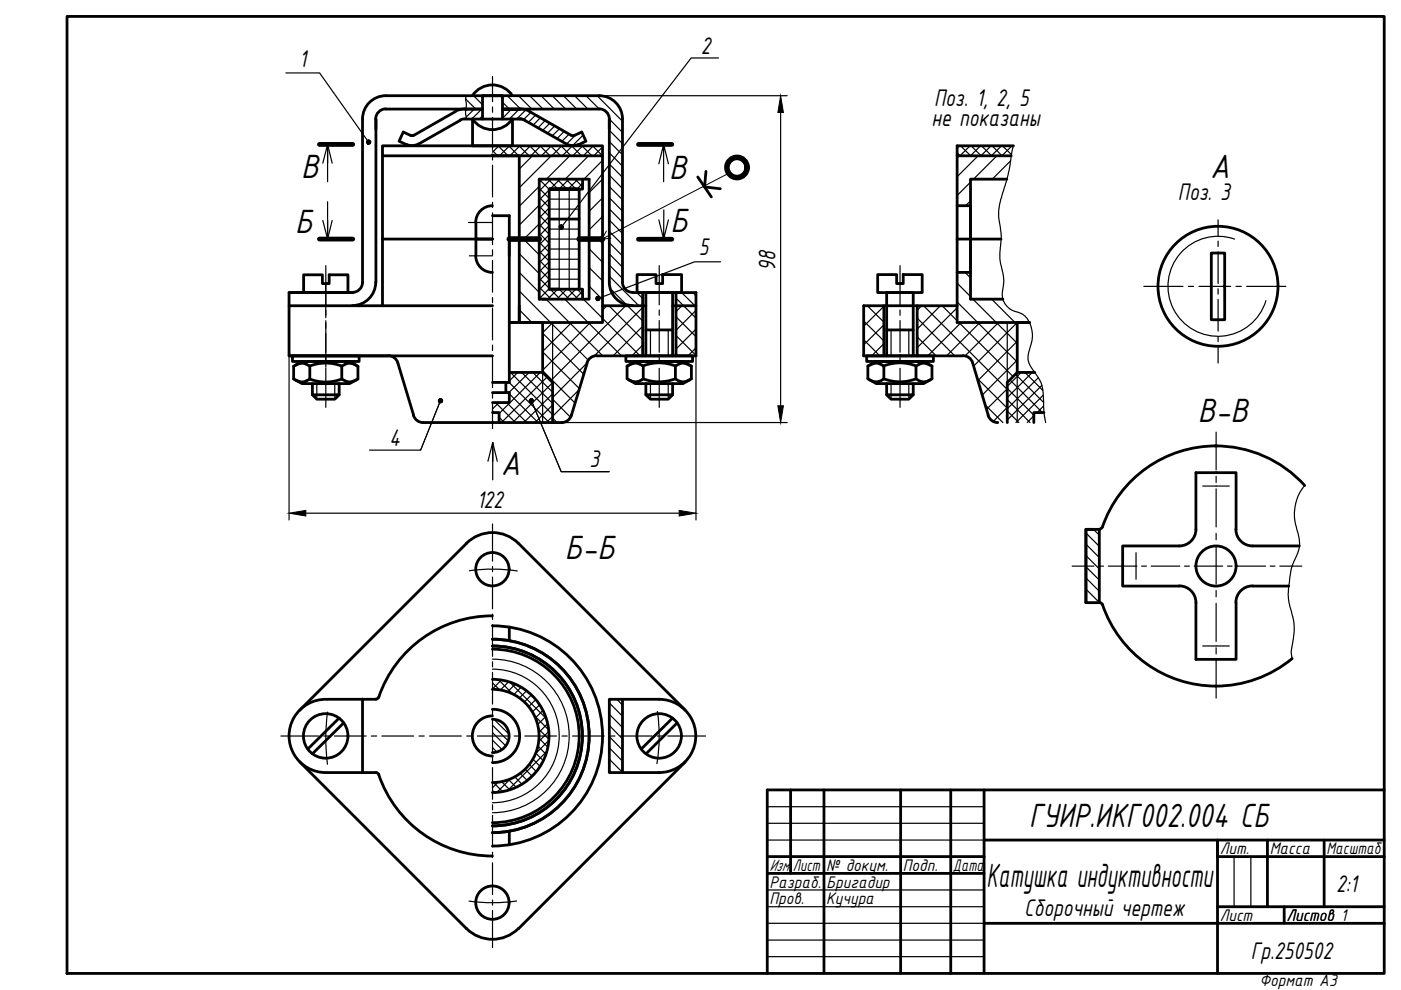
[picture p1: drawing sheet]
<svg xmlns="http://www.w3.org/2000/svg" width="297mm" height="210mm" viewBox="0 0 297 210" stroke-linecap="round" stroke-linejoin="round" font-family="sans-serif">
<!-- layer: 0 -->
<g fill="none" stroke="#000" stroke-width=".59">
<path d="M14.2 3.5h279.3v202.9h-279.3zM79.7 25.2v34.7M81.1 33v17.7M81.8 23.1a2.14 2.14 0 0 0-2.1 2.1M81.8 20.3a4.9 4.9 0 0 0-4.9 4.9v34.7M81.8 20.3h45.2a4.9 4.9 0 0 1 5 4.9v34.7M81.8 23.1h20.5M87.1 28.7l-1.6-.7-.9 1.9 1.6 .8M87.7 28.7h-.6M88.7 30.5a2.82 2.82 0 0 1-2.5 .1M96.6 23.6l-8.9 5.1M97.6 25.5l-8.9 5.1"/>
<path d="M98.6 25.2l-1 .3M98.6 23.1l-.9 .1-1.1 .4M98.6 25.2h11.7M100.2 20.3a5.1 5.1 0 0 1 8.4 0M100.2 25.2a5.1 5.1 0 0 0 8.4 0l.1 5.7h-8.5zM102.3 25.2v-4.9h4.2v4.9M104.4 30.9h-23.3v2.1h23.3M104.4 30.9h23.3v2.1M104.4 33h5.7v35.4h17.6v-3.6M104.4 33h23.3M110.2 25.2l1 .3M111.2 25.5l9 5.1"/>
<path d="M112.2 23.6l-1.5-.5h-4.2h20.5a2.14 2.14 0 0 1 2.2 2.1v34.7M112.3 23.6l8.8 5.1M114.3 38h10.6v25.4h-10.6zM120.1 30.5a2.82 2.82 0 0 0 2.5 .1M121.1 28.7h.6M121.8 28.7l1.5-.7 .9 1.9-1.5 .8M123.5 38v2.1h-7.1v21.2M127.7 33v31.8M147.9 37.5l2.9 4.3M149.7 36.3l-.3 3.3 3.3 .4M202.9 33h11.5M213.5 38h-7.7v12.7h-2.9"/>
<path d="M214.9 30.9h-12v33.9M76.9 59.9a2.14 2.14 0 0 1-2.2 2.1M79.7 59.9a4.9 4.9 0 0 1-5 4.9M81.1 50.7v14.1h23.3M100.9 54.2a3.5 3.5 0 0 0 3.5 3.6M100.9 47.2v3.5h3.5h-23.3M100.9 50.7v3.5M104.4 43.6a3.5 3.5 0 0 0-3.5 3.6M104.4 45.7h3.6v35.4h-3.6M116.4 40.1h6.4h-6.4h5.7M116.4 46.5h6.4M118.6 40.1h2.1"/>
<path d="M122.8 40.1v21.2M129.2 59.9a4.9 4.9 0 0 0 4.9 4.9M132 59.9a2.14 2.14 0 0 0 2.1 2.1M135.1 58.2h4v1.9h1.4v-1.9h4v3.8h-9.4zM186.1 58.2h4v1.9h1.4v-1.9h4v3.8h-9.4zM202.9 43.6h2.9v14.2h-2.9M212.2 50.7h-6.4v12.7h6.8M256.8 53.7h2.9v14.1h-2.9zM61.3 75.5l21-.1a2.14 2.14 0 0 1 2.1 1.5M61.3 62h13.4M62 75.5h14.1v1.1h-14.1zM62.3 77.7l1.7-1.1h10.1l1.8 1.1v2.7l-1.8 .9h-10.1l-1.7-.9z"/>
<path d="M62.6 77.4l.9-.3 .9-.1 1.3 .7v2.7l-1.5 .6-.9-.1-.7-.4M64.4 62v-3.7h4v1.8h1.4v-1.8h4v3.7M65.6 77.6a9.4 9.4 0 0 1 6.9 0M74.7 62h-13.4v2.8M75.5 77.4l-.9-.3-.8-.1-1.3 .7v2.7M81.1 64.8h-19.8v10.7h43.1M84.4 77l3.3 11.1M110.1 64.8v3.6h-2.1h7v10.6h-7M115 79l2.2 2.1v8.5M115 63.4h.7M116.4 61.3h7.1v2.1M116.4 61.3h2.2"/>
<path d="M124.5 77l-3.4 11.1M127.7 64.8h9.2M132.7 75.5h14.1v1.1h-14.1zM133 77.6l1.7-1h10.1l1.8 1v2.7l-1.8 1h-10.1l-1.7-1zM133.3 77.4l.9-.3 .7-.1 1.5 .6v2.7l-1.3 .7h-.7l-1.1-.5M134.1 62h13.5v2.8M136.3 62v13.5M136.3 77.6a9.4 9.4 0 0 1 6.9 0M136.9 75.5v-13.5h5.7v13.5M136.9 69.9h5.7M142.6 64.8h5v10.7h-21.1a2.04 2.04 0 0 0-2 1.4M143.3 62v13.5"/>
<path d="M146.2 77.4l-.7-.3-.9-.1-1.4 .6v2.7l1.3 .7h.7l1-.5M183.8 75.5h14.1v1.1h-14.1zM184 77.6l1.8-1h10l1.8 1v2.7l-1.8 1h-10l-1.8-1zM184.3 77.4l.9-.3 .8-.1 1.4 .6M187.4 77.6a9.4 9.4 0 0 1 6.8 0M187.4 64.8v10.7M187.4 77.6v2.7M188 75.5v-13.5h5.6v13.5M188 69.9h5.6M194.2 77.6v2.7M194.5 64.8v10.7M197.3 77.4l-.9-.3-.7-.1-1.5 .6"/>
<path d="M204.2 75.4a2.14 2.14 0 0 1 2 1.5M204.2 75.5h-21.1v-10.7h19.8v3.6h15.4h-2.6v10.6M206.2 77l3.3 11.1M215.7 79l-2.1 2.1v8.5M215.7 79h3.7M65.6 80.4a9.4 9.4 0 0 0 6.9 0M66.2 81.3v2.4h5.7v-2.4M66.2 83.7l1 .9h3.8l.9-.9M72.5 80.4l1.4 .6 .9-.1 .7-.4M87.7 88.1a2.14 2.14 0 0 0 2 1.5h29.4a2.14 2.14 0 0 0 2-1.5M104.4 83.2h3.6v2.2h-3.6M104.4 87.5h1.4v2.1"/>
<path d="M107.3 81.1v2.1M136.3 80.3a9.4 9.4 0 0 0 6.9 0M136.9 81.3v2.4h5.7v-2.4M136.9 83.7l1 .9h3.8l.9-.9M187.4 80.3a9.4 9.4 0 0 0 6.8 0M187.4 80.3l-1.3 .7h-.7l-1.1-.5M188 81.3v2.4h5.6v-2.4M188 83.7l.9 .9h3.8l.9-.9M194.2 80.3l1.3 .7h.7l1.1-.5M209.5 88.1a2.14 2.14 0 0 0 2 1.5M221.3 87.5h-2.1v2.1M257.5 94.5a25.5 25.5 0 0 1 19.1 8.4"/>
<path d="M258 94.5a25.5 25.5 0 0 0-24.3 17.2M109.9 115.2a7.8 7.8 0 0 0-11 0l-35.3 35.4M109.9 115.2l35.4 35.4M230.2 112.2v15.6M230.3 112.2h2.8v15.6M232.1 112.2h-1.9v15.6M233.7 111.7l-.4 .4-.2 .1M253.6 112.2v-12h8.5v12M253.6 112.2a3.5 3.5 0 0 1-3.6 3.6h-12v8.5h12a3.5 3.5 0 0 1 3.6 3.5M262 112.2a3.5 3.5 0 0 0 3.6 3.6M265.6 115.8h9.9M104.4 130.6a25.5 25.5 0 0 0-24.1 17.2"/>
<path d="M104.4 135.5a20.5 20.5 0 0 1 20.5 20.5 20.5 20.5 0 0 1-20.5 20.5M104.4 137a19.1 19.1 0 0 1 19.1 19 19.1 19.1 0 0 1-19.1 19.1M104.4 132.7a23.3 23.3 0 0 1 23.3 23.3 23.3 23.3 0 0 1-23.3 23.4M104.4 137.6a18.4 18.4 0 0 1 18.4 18.4 18.4 18.4 0 0 1-18.4 18.4M108 133v2.9M230.2 127.8h3M233.1 127.8l.5 .2 .2 .2M233.8 128.3a25.5 25.5 0 0 0 24.1 17.2M253.6 127.8v12h8.5v-12M265.6 124.2a3.5 3.5 0 0 0-3.6 3.6M265.6 124.3h7.6M274 139.6a25.5 25.5 0 0 1-16.3 5.9"/>
<path d="M69.2 148.3a7.8 7.8 0 0 0-7.9 7.7 7.8 7.8 0 0 0 7.9 7.8M69.4 148.3h10.3M71.9 152.2l-6.6 6.6M72.9 153.3l-6.7 6.5M76.9 148.2v15.6M80.3 147.8l-.3 .4h-.3M104.4 150.4a5.7 5.7 0 0 1 5.8 5.6 5.7 5.7 0 0 1-5.8 5.7M104.4 152.5a3.5 3.5 0 0 1 3.5 3.5 3.5 3.5 0 0 1-3.5 3.6M104.4 146.1a9.9 9.9 0 0 1 9.9 9.9 9.9 9.9 0 0 1-9.9 9.9M104.4 144a12 12 0 0 1 12 12 12 12 0 0 1-12 12M104.4 151.8a4.3 4.3 0 0 0-4.3 4.2 4.3 4.3 0 0 0 4.3 4.3M132 148.3v15.5"/>
<path d="M139.7 148.3a7.8 7.8 0 0 1 7.8 7.7 7.8 7.8 0 0 1-7.8 7.8M139.8 148.3h-10.6v15.5h10.5M142.6 152.2l-6.6 6.6M143.6 153.3l-6.6 6.5M63.6 161.6l35.3 35.3M69.4 163.8h10.3M79.7 163.8l.5 .2 .1 .3M80.3 164.3a25.5 25.5 0 0 0 24.1 17.2M108 176.2v2.9M145.3 161.6l-35.4 35.3M167.6 167.5v17.7M174.7 167.5v38.9"/>
<path d="M191 167.5v38.9M201.6 167.5v38.9M208.6 167.5v38.9M208.6 178.1h84.9M268.7 178.1v14.1M280.7 178.1v14.1M293.5 167.5h-130.8v38.9M98.9 196.9a7.8 7.8 0 0 0 11 0M162.7 181.6h45.9M162.7 185.2h45.9M208.6 195.8h84.9M258.1 192.2h35.4"/>
<path d="M272.3 192.2v3.6M293.5 181.6h-35.4v-3.5v28.3"/>
<circle cx="258.2" cy="60.7" r="12.7"/>
<circle cx="104.4" cy="120.7" r="3.5"/>
<circle cx="257.8" cy="120" r="4.3"/>
<circle cx="69.1" cy="156" r="4.7"/>
<circle cx="139.7" cy="156" r="4.7"/>
<circle cx="104.4" cy="191.4" r="3.5"/>
</g>
<g fill="none" stroke="#000" stroke-width=".25">
<path d="M60.6 15.5h7.2l10.3 14.6M104.4 16.2v5.4M152.3 12.3h-5.8l-27.5 35.8M68.4 34.6l1.1-4 .9 4M69.5 34.6v-4v7.9M98.7 21l2.2 2.1M98.9 20.3l-.2 .5 .2 1.1-.2 2.2 .2 1.1M99 23.1l-.3 .2M100.4 20.3l1.9 1.9M100.6 23.1l-1.8 1.7M102.1 23.1l-2.1 2.1M102.3 24.6l-.7 .6"/>
<path d="M104.4 22.7v1.1M104.4 24.9v6.8M104.4 32.8v1.1M104.4 35v6.8M104.4 31.9l1.1 1.1M105.6 30.9l2.1 2.1M105.8 30.9l-1.4 1.4M106.5 21.7l1.5 1.4M106.9 23.1l-.4 .4M107.6 20.3l2.8 2.8M107.9 30.9l2.1 2.1M108 30.9l-2.1 2.1"/>
<path d="M108.5 23.1l-2 2M109.9 20.3l2.9 2.8M110.1 30.9l2.1 2.1M110.1 23.1l-2.1 2.1M110.2 30.9l-2.1 2.1M111.5 23.3l-2 1.9M112.3 20.3l2.8 2.8M112.3 30.9l2.1 2.1M112.5 30.9l-2.2 2.1M112.6 23.8l-1.6 1.6M112.9 33l-2.8 2.8M113.6 24.4l-1.6 1.5"/>
<path d="M114.3 39.5l-4.2 4.2M114.3 39.9l2.1 2.2M114.3 38l2.1 2.1M114.5 30.9l2.1 2.1M114.6 24.9l-1.5 1.6M114.7 30.9l-2.1 2.1M114.7 20.3l2.8 2.8M114.9 38l-.6 .6M115.6 25.5l-1.5 1.6M116.2 38l2.1 2.1M116.6 26.1l-1.6 1.6M116.7 30.9l2.2 2.1"/>
<path d="M116.8 38l-2.5 2.5M116.9 33l-6.8 6.8M116.9 30.9l-2.1 2.1M117.1 20.3l2.8 2.8M117.6 26.7l-1.5 1.6M118.1 38l2.1 2.1M118.6 27.3l-1.5 1.5M118.7 38l-2.1 2.1M118.9 30.9l2.2 2.1M119.1 30.9l-2.1 2.1M119.5 20.3l2.8 2.8M119.7 27.8l-1.6 1.6"/>
<path d="M120 38l2.1 2.1M120.6 38l-2.1 2.1M120.7 28.4l-1.6 1.6M120.8 33l-4.9 5M121.2 30.9l2.1 2.1M121.8 20.3l2.9 2.8M121.9 38l1.6 1.6M122.1 28.6l-2 1.9M122.5 38l-2.1 2.1M123.4 30.9l2.1 2.1M123.5 38.9l-1.2 1.2M123.6 30.9l-2.2 2.1"/>
<path d="M123.6 28.6l-4.4 4.4M124.1 29.7l-.5 .5M124.2 20.3l2.9 2.8M124.8 33l-5 5M125.6 30.9l2.1 2.1M125.8 30.9l-2.1 2.1M126.6 20.3l5.4 5.4M127.7 34l-3.9 4M127.7 38l-2.8 2.8M127.7 31.2l-1.8 1.8M129.2 39.6l2.8 2.7M129.2 37.1l2.8 2.9"/>
<path d="M129.2 34.8l2.8 2.8M129.2 32.4l2.8 2.8M129.2 30l2.8 2.8M129.2 27.6l2.8 2.9M129.2 25.2l2.8 2.9M129.9 21.2l1.2 1.3M140.7 30.6l-1 4.1M141.7 34.7l-1-4.1v7.9M202.9 32.4l.7 .6M203.4 33l-.5 .5M203.4 30.9l-.5 .5M203.7 30.9l2.1 2.1"/>
<path d="M205.7 30.9l-2.2 2.1M205.8 38.6l-2.9 2.9M205.9 30.9l2.1 2.1 2.1-2.1M207.4 33l-4.5 4.5M207.9 30.9l-2.1 2.1M208.1 30.9l2.2 2.1M210.3 30.9l2.2 2.1M211.4 33l-5 5M212.3 30.9l-2.1 2.1M212.5 30.9l1.9 1.9M214.3 34.1l-3.9 3.9M214.6 30.9l-2.2 2.1"/>
<path d="M214.8 30.9l.1 .1M214.9 30.9l-.3 1-.9 5.2-1.5 5.2-.5 2.3v1.5l.6 3.8-.3 5.1 .8 4.4-.3 2.7v.9l.5 1.2 .9 1.1 .8 .5 2.2 .8 .8 .9 .7 1.2 .4 1.7 .1 1.2-.8 3.1-.1 1.6 .4 1.2 1.8 2.7 .7 1.4 .3 1.7 .1 4.4 .4 1.9M68.4 46.8l1.1 3.9 .9-3.9M69.1 56.3v11.1M69.5 42.8v7.9v-3.9M99.3 47.2h5.1M99.5 54.2h4.9M104.4 42.9v1.1M104.4 45.1v6.8M104.4 53v1.1M104.4 55.2v6.7M110.1 57.8l4.2 4.2"/>
<path d="M110.1 53.8l4.2 4.2M111 50.7l3.3 3.3M114.3 43.7l2.1 2.2M114.3 43.5l-4.2 4.2M114.3 47.5l-3.2 3.2M114.3 59l2.1 2.1M114.3 57.1l2.1 2.1h6.4M114.3 55.2l2.1 2.1M114.3 53.3l2.1 2.1M114.3 51.4l2.1 2.1M114.3 49.5l2.1 2.1M114.3 47.6l2.1 2.1"/>
<path d="M114.3 45.6l2.1 2.2M114.3 41.8l2.1 2.2M116.4 59.3l-2.1 2.1M116.4 57.4l-2.1 2.1M116.4 55.5l-2.1 2.1M116.4 53.6l-2.1 2.1M116.4 51.7l-2.1 2.1M116.4 49.8l-2.1 2.1M116.4 47.9l-2.1 2.1M116.4 45.9l-2.1 2.2M116.4 44.1l-2.1 2.1M116.4 42.2l-2.1 2.1"/>
<path d="M116.4 40.3l-2.1 2.1M116.4 57.1h6.4M116.4 55h6.4M116.4 52.8h6.4M116.4 50.7h6.4M116.4 48.6h6.4M116.4 44.3h6.4M116.4 42.2h6.4M118.6 40.1v21.2l2.1 2.1M120.7 40.1v21.2M124.9 52.8l2.8 2.8M124.9 56.7l2.8 2.8"/>
<path d="M126.9 50.7l.8 .9M127.7 42l-2.8 2.8M127.7 45.9l-2.8 2.8M127.7 49.9l-.8 .8M129.2 58.6l6.3 6.2M129.2 56.2l2.8 2.8M129.2 53.8l2.8 2.9M129.2 51.4l2.8 2.9M129.2 49.1l2.8 2.8M129.2 46.7l2.8 2.8M129.2 44.3l2.8 2.8M129.2 41.9l2.8 2.9"/>
<path d="M139.7 46.6l1 4.1M139.8 56.3v8.3M140.7 44.5v6.2l1-4.1M152.8 55.5h-5.5l-20.5 7.8M190.8 56.3v8.3M204.6 57.8l1.2 1.1M205.8 42.6l-1.1 1M258.3 46.6v3.4M258.3 51.1v1.2M258.3 53.4v6.7M261.7 50.7a10.6 10.6 0 0 0-13.5 6.6 10.6 10.6 0 0 0 6.8 13.5 10.6 10.6 0 0 0 13.4-7.1M69.1 68v9.9"/>
<path d="M69.1 78.1v8.3M104.4 63.1v1.1M104.4 65.3v6.8M104.4 73.2v1.1M104.4 75.5v6.7M108.2 79l9 8.9M109.8 79l-1.8 1.8M110.1 61.7l14.6 14.7M110.1 65.7l2.7 2.7M110.6 79l6.6 6.5M112.2 79l-4.3 4.2M113 79l4.2 4.2"/>
<path d="M114.3 60.9l2.6 2.5M114.3 62.8l.7 .6M114.5 79l-8.7 8.7M115 78.6l6.9 6.8M115 74.6l7.8 7.8M115 70.6l8.8 8.7M115 79v10.6M115.8 63.4l12 12.1M116 79.9l-9.7 9.7M116.4 61.2l-2.1 2.1M116.7 61.3l2.1 2.1M117.2 68.4v12.7"/>
<path d="M117.2 68.4l-2.2 2.1M118.3 61.3l-2.2 2.1M119.7 63.4l12.1 12.1M120.2 61.3l-2.1 2.1M120.5 61.3l2.1 2.1M121.2 68.4l-6.2 6.1M122.1 61.3l-2.1 2.1M122.4 61.3l1.1 1.2M123.5 61.7l-1.6 1.7M123.7 63.4l12 12.1M124.4 77l-7.2 7.3M124.9 60.7l2.8 2.8"/>
<path d="M125.2 68.4l-10.2 10.1M128.7 64.8l-1 1M129.1 64.8l7.2 7.2M129.3 61.1l3.6 3.6M132.7 64.8l-15.9 15.9M133 64.8l3.3 3.2M135 62l1.3 1.3M136.3 73.2l-2.3 2.3M136.3 69.2l-6.3 6.3M136.3 65.2l-10.4 10.3M137.9 69.9v5.6M139.8 65.7v1.2"/>
<path d="M139.8 68v6.7M139.8 75.8v1.1M139.8 78.1v8.3M141.7 69.9v5.6M143.3 75.1l.4 .4M143.3 63.2l4.3 4.3M143.3 71.1l4.3 4.3M143.3 67.2l4.3 4.2M144.5 62l2.8 2.8M144.6 64.8l-1.3 1.3M146.9 62l.7 .7M147.6 73.8l-1.7 1.7"/>
<path d="M147.6 69.8l-4.3 4.2M147.6 65.8l-4.3 4.2M183.1 72l3.4 3.5M183.1 68l4.3 4.3M183.5 64.8l-.4 .4M183.9 64.8l3.5 3.5M187.4 72.9l-2.6 2.6M187.4 68.9l-4.3 4.2M187.4 65l-4.3 4.2M188.9 69.9v5.6M190.8 65.7v1.2M190.8 68v6.7"/>
<path d="M190.8 75.8v1.1M190.8 78.1v8.3M192.7 69.9v5.6M194.5 75.4v.1M194.5 71.4l4 4.1M194.5 67.5l7.9 8M195.4 64.8l-.9 1M195.8 64.8l17.8 17.8M199.4 64.8l-4.9 5M199.8 64.8l15 15.1M202.9 64l12.8 12.8M202.9 65.2l-8.4 8.5"/>
<path d="M202.9 60l2.9 2.9M203.8 68.4l-7.1 7.1M206.3 63.4l9.4 9.4M207.8 68.4l-7.1 7.1M210.3 63.4l5.4 5.4M211.7 68.4l-7.1 7.1M213.6 68.4v12.7M215.3 79.3l6 6M215.7 76.3l-7.4 7.4M215.7 72.4l-8.4 8.3M215.7 68.4l-9.3 9.3M215.7 79v10.6"/>
<path d="M216.5 79l-2.9 2.9M217.3 79l3.8 3.8M218.8 79l-5.2 5.3M242.5 60.7h8.3M252 60.7h1.1M254.2 60.7h6.7M258.3 61.2v1.2M258.3 63.5v6.7M258.3 71.3v1.1M258.3 73.6v3.4M262.1 60.7h1.1M264.3 60.7h8.3"/>
<path d="M67.2 81.3v3.3M71 81.3v3.3M93.4 85l-4.2 10.4h-10.9M103.4 97.8l1.1-4 .9 4M104.4 87.1l.4 .4M104.4 83.3v1.1M104.4 85.5v5.4M104.5 97.8v-4v7.9M105.1 85.4l4.2 4.2M105.8 85.4l-1.4 1.3M105.8 88.5l1.1 1.1M107.3 82.8l.4 .4"/>
<path d="M107.4 85.4l4.3 4.2M107.6 81.1l-.3 .4M107.9 81.1l8.5 8.5M108 83.5l6.1 6.1M112.7 85l6.3 15h10.1h-10.1M117.2 81.1l-8.5 8.5M117.2 83.5l-6.1 6.1M117.2 85.9l-3.8 3.7M117.2 88.6l.9 1M117.2 84.6l3.8 3.9M121 88.4l-1 1M122.8 82.6l-6.9 7"/>
<path d="M137.9 81.3v3.3M141.7 81.3v3.3M188.9 81.3v3.3M192.7 81.3v3.3M207.2 80.2l6.4 6.3M208.9 85.9l3.7 3.7M213.6 87.1l2.4 2.5M213.6 84.7l4.8 4.9M213.6 82.4l5.6 5.6M213.6 89.5v.1M213.6 86.4l-3 2.9M213.6 82.4l-4.4 4.4"/>
<path d="M214.1 80.5l6.9 7M219.2 88.2l-1.4 1.4M220.2 80.1l-6.6 6.6M220.9 81.7l-7.3 7.3M221.2 83.8l-5.8 5.8M221.3 86.1l-1.4 1.4M257.8 91.6v8M104.4 111.1v7.9M230.2 117.8l2.9 2.8M230.2 115.4l2.9 2.8M230.2 113l2.9 2.8M231.8 112.2l1.3 1.3"/>
<path d="M240.9 117.2v5.6M255 103.1h5.6M257.8 101v1.3M257.8 103.6v8.1M257.8 113.1v1.3M257.8 115.8v8M276.6 102.9l-1.2 1.9-.8 2.4-.2 1.4 .1 1.4 .9 3.9 .1 1.7-.2 1.3-1.5 3.6-.6 4.5 .1 2.8 .8 3.1 .3 1.6-.1 2.3-.5 3.3 .2 1.5M99.5 121a35.4 35.4 0 0 1 10.2 .1M104.4 139.8a16.3 16.3 0 0 1 16.3 16.2 16.3 16.3 0 0 1-16.3 16.3M104.4 120.1v1.1M104.4 122.4v6.7M104.4 130.2v1.1"/>
<path d="M104.4 132.4v6.8M227.3 120h4.6M230.2 127.3l.5 .5M230.2 124.9l2.9 2.8M230.2 122.5l2.9 2.9M230.2 120.2l2.9 2.8M232.9 120h1.1M235 120h6M242 120h1.1M244.1 120h6M251.1 120h1.1M253.2 120h6"/>
<path d="M255 137h5.6M257.8 125.2v1.3M257.8 127.9v8.1M257.8 137.3v1.4M260.3 120h.9M262.2 120h6.1M269.3 120h1M271.3 120h4.7M59.5 156.1h8M68.7 156.1h1.1M69.4 151a42.8 42.8 0 0 0 0 11M70.9 156.1h6.7"/>
<path d="M78.7 156.1h1.2M81 156.1h6.7M88.8 156.1h1.1M91.1 156.1h6.7M99 156.1h1.1M101.2 156.1h6.7M104.4 141.9a14.2 14.2 0 0 1 14.2 14.1 14.2 14.2 0 0 1-14.2 14.2M104.4 155.3l2.9 2.9M104.4 153.8l3.4 3.3M104.4 140.3v1.1M104.4 142.6v6.7M104.4 150.4v1.1"/>
<path d="M104.4 152.6v6.8M104.4 144.8l1.5 1.4M104.4 158.5l1 .9M104.4 156.9l2.1 2M104.5 144l-.1 .2M104.8 152.5l3.1 3.2M105.6 144.1l3.1 3M106.3 144.2l-1.9 1.9M107.9 144.5l-1.8 1.8M108 144.6l7.9 7.8M109 156.1h1.2M109.2 145l-1.6 1.7"/>
<path d="M110.5 145.7l-1.5 1.5M111.3 156.1h6.7M111.7 146.4l-1.6 1.6M112.6 147.2l.7 .7M112.7 147.3l-1.5 1.5M113.4 151.8l3 3M113.6 159.7l1.6 1.6M113.6 148.3l-1.5 1.5M114.1 158.2l1.7 1.7M114.2 154.6l2.2 2.2M114.3 156.6l1.9 1.9M114.5 149.4l-1.6 1.5"/>
<path d="M115.1 150.6l-1.6 1.6M115.7 151.9l-1.7 1.7M116 159.2l-8.4 8.4M116.1 153.4l-1.8 1.9M116.4 156.9l-2.8 2.8M116.4 155l-2.2 2.2M119.2 156.1h1.1M121.4 156.1h6.7M129.2 153.8l2.8 2.8M129.2 158.6l2.8 2.8M129.2 156.2l2.8 2.8M129.2 151.4l2.8 2.8"/>
<path d="M129.2 149l2.8 2.9M129.2 156.1h1.2M130.8 148.3l1.2 1.2M131.5 156.1h6.7M139.3 156.1h1.2M139.4 150.8a35.4 35.4 0 0 1-.1 11.1M141.6 156.1h8M257.8 140v8M104.4 160.5v1.1M104.4 162.7v6.8M104.4 170.6v1.1M104.4 172.9v6.7"/>
<path d="M104.4 167.6l.4 .4M104.6 165.9l2 2M105.6 165.9l-1.2 1.1M106.4 165.7l1.7 1.8M107.9 165.3l1.6 1.6M108.1 165.2l-2.8 2.8M109.2 164.7l1.5 1.6M110.3 164l1.5 1.5M111.4 163.1l1.4 1.5M112.3 162.1l1.4 1.5M113 161l1.5 1.5M114.4 162.8l-3.2 3.2"/>
<path d="M129.2 163.3l.5 .5M129.2 161l2.8 2.8M162.7 171h45.9M162.7 174.6h45.9M162.7 178.1h45.9M104.4 180.7v1.1M104.4 182.9v6.8M104.4 190.8v1.1M104.4 193.1v7.8M109.5 191a35.4 35.4 0 0 1-10.1 .1M162.7 188.7h45.9M162.7 192.2h45.9"/>
<path d="M162.7 199.3h45.9M162.7 195.8h45.9M261.6 181.6v10.6M265.2 181.6v10.6M162.7 202.8h45.9"/>
</g>
<g fill="#000">
<circle cx="98.9" cy="20.3" r=".3"/>
<circle cx="104.4" cy="33" r=".3"/>
</g>
<g fill="none" stroke="#000" stroke-width="1.2">
<path d="M108 50.7h6.3M122.8 50.7h4.9"/>
<circle cx="156.3" cy="35.5" r="2.14"/>
</g>
<path d="M67.7 30.6h7.1M135.4 30.6h7M67.7 50.7h7.1M135.4 50.7h7" fill="none" stroke="#000" stroke-width="1"/>
<g fill="#000" stroke="#000" stroke-width=".21">
<path d="M77.8 30.4l.2 .1 .1-.4zM78.1 30.1l.1 .5-.2-.1zM78.1 30.1l.1 .5 .2-.1z"/>
<path d="M77.9 29.8l-.1 .1 .3 .2zM77.8 29.9l.3 .2-.4 .1zM77.7 30.2l.1 .2 .3-.3z"/>
<path d="M78.1 30.1l.3 .4 .2-.2zM78.1 30.1h.5v.2zM78.1 30.1h.5l-.1-.2z"/>
<path d="M78.3 29.7l-.2 .4 .4-.2zM78.1 29.7h.2l-.2 .4zM77.9 29.8l.2 .3v-.4z"/>
<path d="M118.6 47.9v.2h.4zM118.6 48.1h.4l-.4 .2zM118.6 48.3l.1 .2 .3-.4z"/>
<path d="M119 48.1l-.3 .4 .2 .1zM119 48.1l.2 .4-.3 .1zM119 48.1l.2 .4 .2-.1z"/>
<path d="M119.1 47.7l-.1 .4 .3-.3zM118.9 47.7h.2l-.1 .4zM118.6 47.9l.4 .2-.1-.4z"/>
<path d="M119 48.1l.4 .3 .1-.2zM119 48.1l.4-.1 .1 .2zM119.3 47.8l-.3 .3 .4-.1z"/>
<path d="M126.4 63.4l.1 .2 .3-.3zM126.8 63.3l-.1 .4-.2-.1zM126.8 63.3l-.1 .4h.2z"/>
<path d="M126.4 63l.4 .3-.2-.4zM126.4 63l.4 .3-.4-.1zM126.4 63.2v.2l.4-.1z"/>
<path d="M126.8 63.3l.1 .4 .2-.1zM126.8 63.3h.4l-.1 .3zM126.8 63.3h.4v-.2z"/>
<path d="M127.1 63l-.3 .3 .4-.2zM126.9 62.8l.2 .2-.3 .3zM126.6 62.9l.2 .4 .1-.5z"/>
<path d="M93 84.8l-.1 .2h.5zM92.9 85h.5l-.4 .2zM93 85.2l.2 .2 .2-.4z"/>
<path d="M93.4 85l-.2 .4h.3zM93.4 85l.3 .3-.2 .1zM93.4 85l.3 .3 .1-.2z"/>
<path d="M93.3 84.6l.1 .4 .1-.4zM93.1 84.6h.2l.1 .4zM93.1 84.6l-.1 .2 .4 .2z"/>
<path d="M93.4 85l.4 .1v-.2zM93.4 85l.4-.3v.2zM93.5 84.6l-.1 .4 .4-.3z"/>
<path d="M112.3 85.1l.1 .2 .3-.3zM112.7 85l-.1 .4-.2-.1zM112.7 85l-.1 .4h.2z"/>
<path d="M112.3 84.7l.4 .3-.2-.4zM112.3 84.7l.4 .3-.5-.1zM112.2 84.9l.1 .2 .4-.1z"/>
<path d="M112.7 85l.1 .4 .2-.2zM112.7 85h.4l-.1 .2zM112.7 85h.4v-.2z"/>
<path d="M112.9 84.6l-.2 .4 .4-.2zM112.7 84.5l.2 .1-.2 .4zM112.5 84.6l.2 .4v-.5z"/>
</g>
<path d="M154.5 36.7l-26.8 13.9M128.6 49l-.9 1.7 1.8-.2M93.4 85l-4.2 10.4M112.7 85l6.3 15" fill="none" stroke="#000" stroke-width=".21"/>
<path d="M117.2 20.3h49.7M165.5 23.8v62.2M61.3 70.2v40.1M147.6 70.2v40.1M117.2 89.6h49.7M64.8 108.8h79.2" fill="none" stroke="#000" stroke-width=".25"/>
<path d="M165.5 20.3l.6 3.5h-1.2zM164.9 86h1.2l-.6 3.6zM61.3 108.8l3.5-.6v1.2zM144 108.2l3.6 .6-3.6 .6z" fill="#000" stroke="#000" stroke-width=".21"/>
<g font-size="7.7">
<text x="63.9" y="37.7">В</text>
<text x="141.9" y="37.9">В</text>
<text x="256.6" y="37.6">A</text>
<text x="62.6" y="49.5">Б</text>
<text x="142.2" y="49.2">Б</text>
<text x="254" y="89.5">B-B</text>
<text x="106.2" y="100.7">А</text>
<text x="119.7" y="118.5">Б-Б</text>
<text x="218.2" y="175.3">ГУИР.ИКГ002.004 СБ</text>
<text x="209.2" y="188.1">Катушка индуктивности</text>
</g>
<g font-size="5.5">
<text x="148.6" y="11.5">2</text>
<text x="63.4" y="14.1">1</text>
<text x="198.1" y="22.5">Поз. 1, 2, 5</text>
<text x="197.5" y="26.7">не показаны</text>
<text x="249.8" y="42.3">Поз. 3</text>
<text x="148.2" y="54.1">5</text>
<text x="164.5" y="57.5" transform="rotate(-90 164.5 57.5)">98</text>
<text x="82.5" y="94.5">4</text>
<text x="125" y="99.1">3</text>
<text x="101.1" y="107.8">122</text>
<text x="283.3" y="189.2">2:1</text>
<text x="217.2" y="194.3">Сборочный чертеж</text>
<text x="265.2" y="203.4">Гр.250502</text>
</g>
<g font-size="3.8">
<text x="163.1" y="184.7">Изм.</text>
<text x="168.1" y="184.7">Лист</text>
<text x="175.2" y="184.7">№ докум.</text>
<text x="191.4" y="184.7">Подп.</text>
<text x="202" y="184.7">Дата</text>
<text x="258.6" y="181.2">Лит.</text>
<text x="269.2" y="181.2">Масса</text>
<text x="281.2" y="181.2">Масштаб</text>
<text x="163.1" y="188.2">Разраб.</text>
<text x="163.1" y="191.7">Пров.</text>
<text x="175.2" y="191.7">Кучура</text>
<text x="175.2" y="188.3">Бригадир</text>
<text x="258.6" y="195.3">Лист</text>
<text x="272.7" y="195.3">Листов</text>
<text x="272.7" y="195.3">Листов 1</text>
<text x="267" y="209.1">Формат А3</text>
</g>
</svg>
